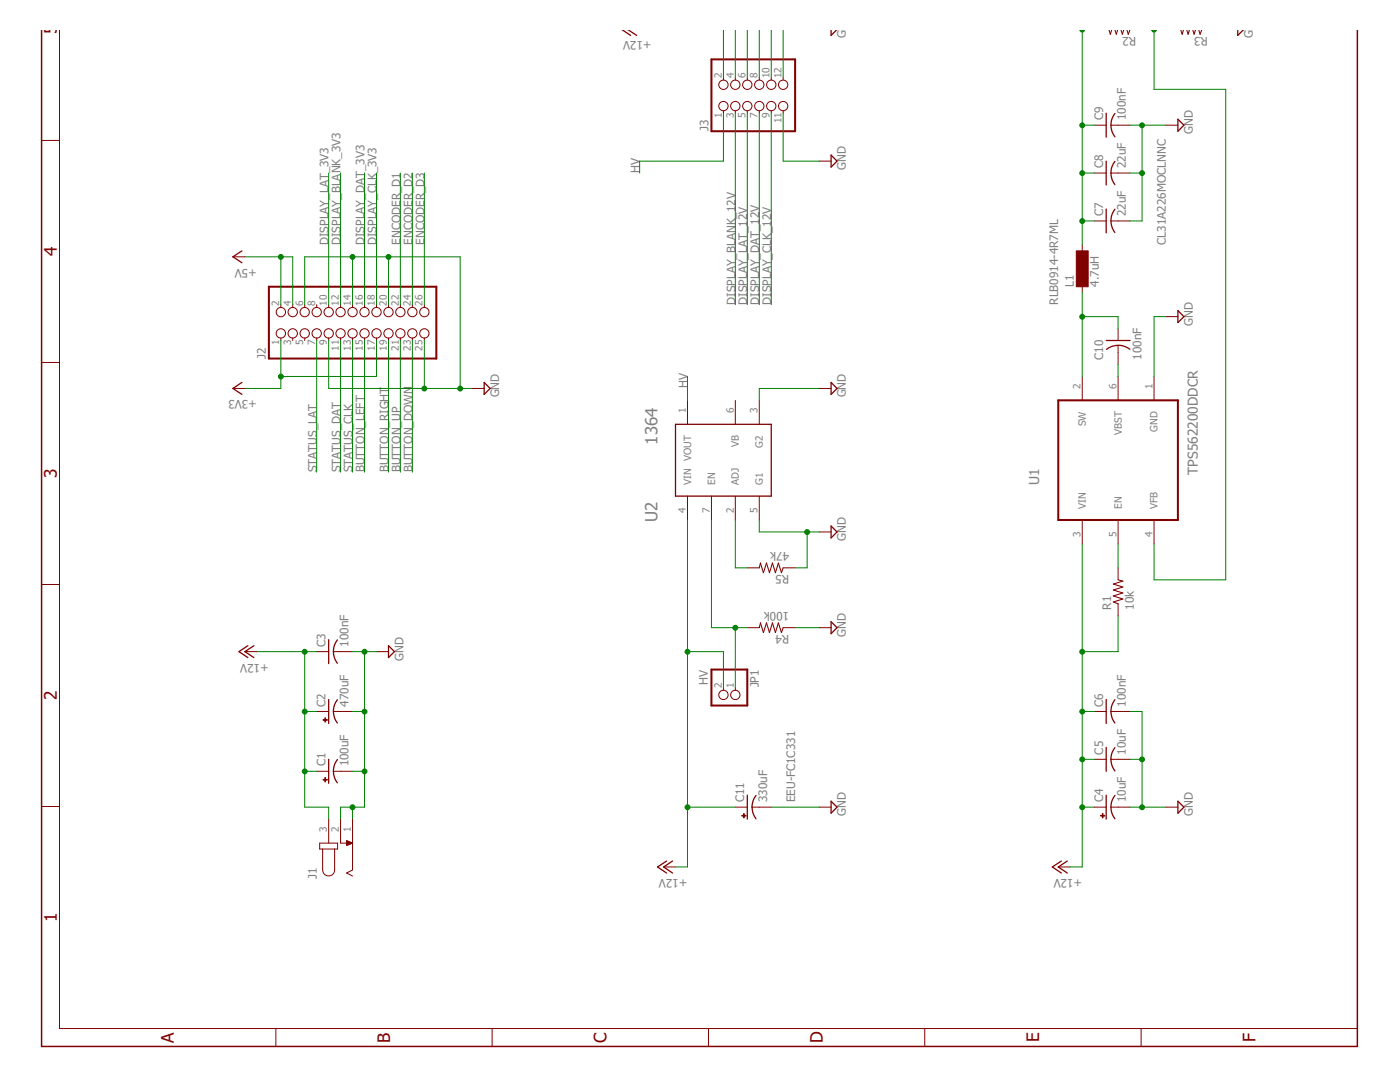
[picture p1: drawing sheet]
<svg xmlns="http://www.w3.org/2000/svg" width="279mm" height="216mm" viewBox="0 0 279 216" stroke-linecap="round" stroke-linejoin="round" font-family="sans-serif">
<path d="M270.9 5.9v202.9h-262.6v-202.9" fill="none" stroke="#800000" stroke-width=".3"/>
<g fill="none" stroke="#800000" stroke-width=".2">
<path d="M11.9 5.9v199.3h259M144.4 15.4v.6M146.7 15.4v.6M149.1 15.4v.6M151.5 15.4v.6M153.9 15.4v.6M156.3 15.4v.6M8.3 28h3.6M144.4 22.1v.5M146.7 22.1v.5M149.1 22.1v.5M151.5 22.1v.5"/>
<path d="M153.9 22.1v.5M156.3 22.1v.5M163.5 32.2h2.4M218.4 34.5h2.4M218.4 25h2.4M221.7 34.5h3.8M221.7 25h3.8M232.7 25h2.4M46.5 51.2h2.4M216 48.9v2.3M216 56v2.4M218.4 44.1h2.4"/>
<path d="M221.7 44.1h3.8M8.3 72.3h3.6M46.5 77.5h2.4M56 60.8v.5M56 67.4v.5M58.4 60.8v.5M58.4 67.4v.5M60.8 60.8v.5M60.8 67.4v.5M63.2 60.8v.5M63.2 67.4v.5M65.6 60.8v.5"/>
<path d="M65.6 67.4v.5M68 60.8v.5M68 67.4v.5M70.4 60.8v.5M70.4 67.4v.5M72.7 60.8v.5M72.7 67.4v.5M75.1 60.8v.5M75.1 67.4v.5M77.5 60.8v.5M77.5 67.4v.5M79.9 60.8v.5"/>
<path d="M79.9 67.4v.5M82.3 60.8v.5M82.3 67.4v.5M84.7 60.8v.5M84.7 67.4v.5M94.2 77.5h2.4M137.2 79.9v4.8M146.7 79.9v4.8M151.5 79.9v4.8M163.5 77.5h2.4M216 75.1v4.8M223.1 65.6v2.3"/>
<path d="M223.1 68.9v3.8M223.1 75.1v4.8M230.3 75.1v4.8M232.7 63.2h2.4M137.2 99v4.8M142 99v4.8M146.7 99v4.8M151.5 99v4.8M8.3 116.6h3.6M149.1 113.3h2.4M156.3 113.3h2.4M163.5 106.2h2.4"/>
<path d="M216 103.8v4.7M223.1 103.8v4.7M223.1 113.3v2.4M230.3 103.8v4.7M48.9 130h2.4M63.2 130h2.4M66.5 130h3.9M75.1 130h2.4M144.4 137.2v.5M146.7 137.2v.5M149.1 125.2h2.4M156.3 125.2h2.4"/>
<path d="M163.5 125.2h2.4M223.1 120.5v2.4M63.2 153.9h2.4M63.2 142h2.4M66.5 153.9h3.9M66.5 142h3.9M218.4 142h2.4M218.4 151.5h2.4M221.7 142h3.8M221.7 151.5h3.8M8.3 160.9h3.6M63.8 168.2h3.6v1.2h-3.6z"/>
<path d="M64.4 169.4v4.2a1.2 1.2 0 0 0 1.2 1.2 1.2 1.2 0 0 0 1.2-1.2v-4.2M65.6 163.4v4.8M68 163.4v4.8h2.4M69.2 167.7l1.2 .5-1.2 .5zM69.2 167.8v.9M69.3 167.8v.8M69.4 167.9v.7M69.6 167.9v.7M69.7 167.9v.6M69.8 168v.5M69.9 168v.4M70 168.1v.3"/>
<path d="M70.1 168.1v.2M70.2 168.2v.1M70.4 163.4v10.2l-1.2 .6 1.2 .6M132.4 173h2.4M146.7 161.1h2.4M150.1 161.1h3.8M163.5 161.1h2.4M211.2 173h2.4M218.4 161.1h2.4M221.7 161.1h3.8M232.7 161.1h2.4M55.1 205.2v3.6"/>
<path d="M98.2 205.2v3.6M141.4 205.2v3.6M184.6 205.2v3.6M227.7 205.2v3.6"/>
<circle cx="144.4" cy="16.9" r=".93"/>
<circle cx="146.7" cy="16.9" r=".93"/>
<circle cx="149.1" cy="16.9" r=".93"/>
<circle cx="151.5" cy="16.9" r=".93"/>
<circle cx="153.9" cy="16.9" r=".93"/>
<circle cx="156.3" cy="16.9" r=".93"/>
<circle cx="144.4" cy="21.2" r=".93"/>
<circle cx="146.7" cy="21.2" r=".93"/>
<circle cx="149.1" cy="21.2" r=".93"/>
<circle cx="151.5" cy="21.2" r=".93"/>
<circle cx="153.9" cy="21.2" r=".93"/>
<circle cx="156.3" cy="21.2" r=".93"/>
<circle cx="56" cy="66.5" r=".93"/>
<circle cx="56" cy="62.3" r=".93"/>
<circle cx="58.4" cy="66.5" r=".93"/>
<circle cx="58.4" cy="62.3" r=".93"/>
<circle cx="60.8" cy="66.5" r=".93"/>
<circle cx="60.8" cy="62.3" r=".93"/>
<circle cx="63.2" cy="66.5" r=".93"/>
<circle cx="63.2" cy="62.3" r=".93"/>
<circle cx="65.6" cy="66.5" r=".93"/>
<circle cx="65.6" cy="62.3" r=".93"/>
<circle cx="68" cy="66.5" r=".93"/>
<circle cx="68" cy="62.3" r=".93"/>
<circle cx="70.4" cy="66.5" r=".93"/>
<circle cx="70.4" cy="62.3" r=".93"/>
<circle cx="72.7" cy="66.5" r=".93"/>
<circle cx="72.7" cy="62.3" r=".93"/>
<circle cx="75.1" cy="62.3" r=".93"/>
<circle cx="75.1" cy="66.5" r=".93"/>
<circle cx="77.5" cy="62.3" r=".93"/>
<circle cx="77.5" cy="66.5" r=".93"/>
<circle cx="79.9" cy="62.3" r=".93"/>
<circle cx="79.9" cy="66.5" r=".93"/>
<circle cx="82.3" cy="66.5" r=".93"/>
<circle cx="82.3" cy="62.3" r=".93"/>
<circle cx="84.7" cy="62.3" r=".93"/>
<circle cx="84.7" cy="66.5" r=".93"/>
<circle cx="144.4" cy="138.7" r=".93"/>
<circle cx="146.7" cy="138.7" r=".93"/>
</g>
<g fill="none" stroke="#800000" stroke-width=".25">
<path d="M124.2 5.9l1.7 1.2M125.3 5.9l1.8 1.2M165.9 5.9v1.2l1.1-1.2M247 5.9v1.2l1.2-1.2M165.9 30.9l1.1 1.3-1.1 1.1zM220.8 22.6v4.8M220.8 32.2v4.7M222.5 32.2a3.8 3.8 0 0 0 0 4.7M222.5 22.6a3.8 3.8 0 0 0 0 4.7M235.1 23.8l1.2 1.2-1.2 1.2zM48.3 50.1l-1.8 1.1 1.8 1.2M220.8 41.7v4.8"/>
<path d="M222.5 41.7a3.8 3.8 0 0 0 0 4.7M48.3 76.3l-1.8 1.2 1.8 1.2M96.6 76.3l1.2 1.2-1.2 1.2zM165.9 76.3l1.1 1.2-1.1 1.2zM220.8 67.9h4.7M220.8 69.7a3.8 3.8 0 0 1 4.7 0M235.1 62l1.2 1.2-1.2 1.2zM134.8 84.7h19.1v14.3h-19.1zM165.9 105l1.1 1.2-1.1 1.1zM49.5 128.8l-1.8 1.2 1.8 1.2M50.7 128.8l-1.8 1.2 1.8 1.2M65.6 127.6v4.8"/>
<path d="M65.6 139.6v4.8M66.5 130l.3 1.5 .5 .9M67.3 139.6l-.6 1.4-.2 1M67.3 127.7l-.6 1.3-.2 1M77.5 128.8l1.2 1.2-1.2 1.2zM165.9 124.1l1.1 1.1-1.1 1.2zM220.8 139.6v4.8M222.5 139.6a3.8 3.8 0 0 0 0 4.7M65.6 151.5v4.8M66.5 153.9l.3 1.5 .5 .8M66.5 142l.3 1.4 .5 .9M67.3 151.6l-.6 1.3-.2 1"/>
<path d="M149.1 158.7v4.7M150.9 158.7a3.8 3.8 0 0 0 0 4.7M165.9 159.9l1.1 1.2-1.1 1.2zM220.8 149.1v4.8M220.8 158.7v4.7M222.5 158.7a3.8 3.8 0 0 0 0 4.7M222.5 149.2a3.8 3.8 0 0 0 0 4.6M235.1 159.9l1.2 1.2-1.2 1.2zM133 171.8l-1.8 1.2 1.8 1.2M134.2 171.8l-1.8 1.2 1.8 1.2M211.8 171.8l-1.8 1.2 1.8 1.2M213 171.8l-1.8 1.2 1.8 1.2"/>
</g>
<g fill="#800000" stroke="#800000" stroke-width=".2">
<path d="M64.8 155.2h.2v.8h-.2z"/>
<path d="M64.5 155.5h.8v.2h-.8z"/>
<path d="M64.8 143.2h.2v.9h-.2z"/>
<path d="M64.5 143.6h.8v.1h-.8z"/>
<path d="M220 162.3h.1v.9h-.1z"/>
<path d="M219.6 162.7h.9v.1h-.9z"/>
<path d="M214.8 50.1h2.4v7.1h-2.4z"/>
<path d="M148.4 162.3h.1v.9h-.1z"/>
<path d="M148 162.7h.9v.1h-.9z"/>
</g>
<path d="M142 11.9h16.7v14.3h-16.7zM53.7 57.2h33.4v14.3h-33.4zM211.2 79.9h23.9v23.9h-23.9zM142 133.6h7.1v7.2h-7.1z" fill="none" stroke="#800000" stroke-width=".4"/>
<path d="M221.3 5.9l.3 .9 .3-.9M222.5 5.9l.3 .9 .3-.9M223.7 5.9l.3 .9 .3-.9M224.9 5.9l.3 .9 .3-.9M235.6 5.9l.3 .9 .3-.9M236.8 5.9l.3 .9 .3-.9M238 5.9l.3 .9 .3-.9M239.2 5.9l.3 .9 .3-.9M151.5 113.3l.3-.9 .6 1.9 .6-1.9 .6 1.9 .6-1.9 .5 1.9 .6-1.9 .7 1.9 .3-1M223.1 115.7l1 .3-1.9 .5 1.9 .6-1.9 .6 1.9 .6-1.9 .6 1.9 .6-1.9 .6 .9 .4M151.5 125.2l.3-.9 .6 1.9 .6-1.9 .6 1.9 .6-1.9 .5 1.9 .6-1.9 .7 1.9 .3-1" fill="none" stroke="#800000" stroke-width=".21"/>
<g fill="none" stroke="#008000" stroke-width=".2">
<path d="M144.4 5.9v9.5M146.7 5.9v9.5M149.1 5.9v9.5M151.5 5.9v9.5M153.9 5.9v9.5M156.3 5.9v9.5M216 5.9v43M230.3 5.9v11.9h14.3v97.9h-14.3v-7.2M65.6 34.5v26.3M68 34.5v26.3M72.7 34.5v26.3M75.1 34.5v26.3"/>
<path d="M79.9 34.5v26.3M82.3 34.5v26.3M84.7 34.5v26.3M144.4 22.6v9.6h-16.7v2.3M146.7 22.6v38.2M149.1 22.6v38.2M151.5 22.6v38.2M153.9 22.6v38.2M156.3 22.6v9.6h7.2M216 34.5h2.4M216 25h2.4M225.5 34.5h2.4"/>
<path d="M225.5 25h7.2M227.9 25v19.1h-2.4M48.9 51.2h9.5v9.6M56 51.2v9.6M70.4 51.2v9.6M77.5 51.2v9.6M216 58.4v16.7M216 44.1h2.4M56 67.9v9.6h-7.1M60.8 60.8v-9.6h31v26.3M63.2 67.9v26.3M65.6 67.9v9.6h28.6"/>
<path d="M68 67.9v26.3M70.4 67.9v26.3M72.7 67.9v26.3M75.1 67.9v7.2h-19.1M77.5 67.9v26.3M79.9 67.9v26.3M82.3 67.9v26.3M84.7 67.9v9.6M137.2 75.1v4.8M163.5 77.5h-12v2.4M216 63.2h7.1v2.4M223.1 72.7v2.4"/>
<path d="M232.7 63.2h-2.4v11.9M137.2 103.8v69.2h-2.4M142 103.8v21.4h7.1M146.7 103.8v9.5h2.4M151.5 103.8v2.4h12M161.1 106.2v7.1h-2.4M216 108.5v64.5h-2.4M223.1 108.5v4.8M51.3 130h11.9M60.8 130v31.1h4.8v2.3M70.4 130h4.7M72.7 130v31.1h-4.7v2.3"/>
<path d="M137.2 130h7.2v7.2M146.7 125.2v12M158.7 125.2h4.8M223.1 122.9v7.1h-7.1M60.8 153.9h2.4M60.8 142h2.4M70.4 153.9h2.3M70.4 142h2.3M216 142h2.4M216 151.5h2.4M225.5 142h2.4v19.1M225.5 151.5h2.4"/>
<path d="M70.4 161.1v2.3M137.2 161.1h9.5M153.9 161.1h9.6M216 161.1h2.4M225.5 161.1h7.2"/>
</g>
<g fill="#008000" stroke="#008000" stroke-width=".2">
<path d="M229.8 5.9h1a.49 .49 0 0 1-.5 .5 .49 .49 0 0 1-.5-.5z" fill-rule="evenodd"/>
<path d="M215.5 5.9h1a.49 .49 0 0 1-.5 .5 .49 .49 0 0 1-.5-.5z" fill-rule="evenodd"/>
<circle cx="60.8" cy="153.9" r=".49"/>
<circle cx="60.8" cy="142" r=".49"/>
<circle cx="60.8" cy="130" r=".49"/>
<circle cx="216" cy="142" r=".49"/>
<circle cx="216" cy="151.5" r=".49"/>
<circle cx="216" cy="161.1" r=".49"/>
<circle cx="216" cy="130" r=".49"/>
<circle cx="137.2" cy="161.1" r=".49"/>
<circle cx="137.2" cy="130" r=".49"/>
<circle cx="70.4" cy="161.1" r=".49"/>
<circle cx="72.7" cy="153.9" r=".49"/>
<circle cx="72.7" cy="142" r=".49"/>
<circle cx="72.7" cy="130" r=".49"/>
<circle cx="227.9" cy="161.1" r=".49"/>
<circle cx="227.9" cy="151.5" r=".49"/>
<circle cx="227.9" cy="34.5" r=".49"/>
<circle cx="227.9" cy="25" r=".49"/>
<circle cx="161.1" cy="106.2" r=".49"/>
<circle cx="70.4" cy="51.3" r=".49"/>
<circle cx="77.5" cy="51.3" r=".49"/>
<circle cx="91.8" cy="77.5" r=".49"/>
<circle cx="84.7" cy="77.5" r=".49"/>
<circle cx="216" cy="63.2" r=".49"/>
<circle cx="216" cy="34.5" r=".49"/>
<circle cx="216" cy="44.1" r=".49"/>
<circle cx="216" cy="25" r=".49"/>
<circle cx="56" cy="51.3" r=".49"/>
<circle cx="146.7" cy="125.3" r=".49"/>
<circle cx="56" cy="75.1" r=".49"/>
</g>
<g font-size="3.4" fill="#800000">
<text x="11.3" y="6.8" transform="rotate(-90 11.3 6.8)">5</text>
<text x="11.3" y="51.1" transform="rotate(-90 11.3 51.1)">4</text>
<text x="11.3" y="95.4" transform="rotate(-90 11.3 95.4)">3</text>
<text x="11.3" y="139.7" transform="rotate(-90 11.3 139.7)">2</text>
<text x="11.3" y="184" transform="rotate(-90 11.3 184)">1</text>
<text x="34.7" y="208.1" transform="rotate(-90 34.7 208.1)">A</text>
<text x="77.9" y="208" transform="rotate(-90 77.9 208)">B</text>
<text x="121" y="208.1" transform="rotate(-90 121 208.1)">C</text>
<text x="164.2" y="208.2" transform="rotate(-90 164.2 208.2)">D</text>
<text x="207.4" y="208" transform="rotate(-90 207.4 208)">E</text>
<text x="250.5" y="207.9" transform="rotate(-90 250.5 207.9)">F</text>
</g>
<g font-size="3.4" fill="#808080">
<text x="131.2" y="88.7" transform="rotate(-90 131.2 88.7)">1364</text>
<text x="131.2" y="104.2" transform="rotate(-90 131.2 104.2)">U2</text>
</g>
<g font-size="2.8" fill="#808080">
<text x="239" y="94.7" transform="rotate(-90 239 94.7)">TPS562200DDCR</text>
<text x="207.4" y="96.9" transform="rotate(-90 207.4 96.9)">U1</text>
</g>
<g font-size="2.3" fill="#808080">
<text x="130" y="8.3" transform="rotate(-180 130 8.3)">+12V</text>
<text x="168.8" y="7.7" transform="rotate(-90 168.8 7.7)">GND</text>
<text x="226.7" y="7.3" transform="rotate(-180 226.7 7.3)">R2</text>
<text x="241.1" y="7.3" transform="rotate(-180 241.1 7.3)">R3</text>
<text x="250" y="7.7" transform="rotate(-90 250 7.7)">GND</text>
<text x="141.4" y="26.2" transform="rotate(-90 141.4 26.2)">J3</text>
<text x="220.2" y="24" transform="rotate(-90 220.2 24)">C9</text>
<text x="224.7" y="24" transform="rotate(-90 224.7 24)">100nF</text>
<text x="238.1" y="26.8" transform="rotate(-90 238.1 26.8)">GND</text>
<text x="127.7" y="34.5" transform="rotate(-90 127.7 34.5)">HV</text>
<text x="168.8" y="33.9" transform="rotate(-90 168.8 33.9)">GND</text>
<text x="220.2" y="33.6" transform="rotate(-90 220.2 33.6)">C8</text>
<text x="224.7" y="33.6" transform="rotate(-90 224.7 33.6)">22uF</text>
<text x="220.2" y="43.1" transform="rotate(-90 220.2 43.1)">C7</text>
<text x="224.7" y="43.1" transform="rotate(-90 224.7 43.1)">22uF</text>
<text x="51.3" y="53.6" transform="rotate(-180 51.3 53.6)">+5V</text>
<text x="65.6" y="48.9" transform="rotate(-90 65.6 48.9)">DISPLAY_LAT_3V3</text>
<text x="68" y="48.9" transform="rotate(-90 68 48.9)">DISPLAY_BLANK_3V3</text>
<text x="72.8" y="48.9" transform="rotate(-90 72.8 48.9)">DISPLAY_DAT_3V3</text>
<text x="75.1" y="48.9" transform="rotate(-90 75.1 48.9)">DISPLAY_CLK_3V3</text>
<text x="79.9" y="48.9" transform="rotate(-90 79.9 48.9)">ENCODER_D1</text>
<text x="82.3" y="48.9" transform="rotate(-90 82.3 48.9)">ENCODER_D2</text>
<text x="84.7" y="48.9" transform="rotate(-90 84.7 48.9)">ENCODER_D3</text>
<text x="232.7" y="48.9" transform="rotate(-90 232.7 48.9)">CL31A226MOCLNNC</text>
<text x="214.3" y="57.2" transform="rotate(-90 214.3 57.2)">L1</text>
<text x="219.3" y="57.2" transform="rotate(-90 219.3 57.2)">4.7uH</text>
<text x="146.8" y="60.8" transform="rotate(-90 146.8 60.8)">DISPLAY_BLANK_12V</text>
<text x="149.1" y="60.8" transform="rotate(-90 149.1 60.8)">DISPLAY_LAT_12V</text>
<text x="151.5" y="60.8" transform="rotate(-90 151.5 60.8)">DISPLAY_DAT_12V</text>
<text x="153.9" y="60.8" transform="rotate(-90 153.9 60.8)">DISPLAY_CLK_12V</text>
<text x="211.2" y="60.8" transform="rotate(-90 211.2 60.8)">RLB0914-4R7ML</text>
<text x="238.1" y="65" transform="rotate(-90 238.1 65)">GND</text>
<text x="53.1" y="71.5" transform="rotate(-90 53.1 71.5)">J2</text>
<text x="220.2" y="71.8" transform="rotate(-90 220.2 71.8)">C10</text>
<text x="227.8" y="71.8" transform="rotate(-90 227.8 71.8)">100nF</text>
<text x="137.2" y="77.5" transform="rotate(-90 137.2 77.5)">HV</text>
<text x="51.3" y="79.9" transform="rotate(-180 51.3 79.9)">+3V3</text>
<text x="99.6" y="79.3" transform="rotate(-90 99.6 79.3)">GND</text>
<text x="168.8" y="79.3" transform="rotate(-90 168.8 79.3)">GND</text>
<text x="63.2" y="94.2" transform="rotate(-90 63.2 94.2)">STATUS_LAT</text>
<text x="68" y="94.2" transform="rotate(-90 68 94.2)">STATUS_DAT</text>
<text x="70.4" y="94.2" transform="rotate(-90 70.4 94.2)">STATUS_CLK</text>
<text x="72.8" y="94.2" transform="rotate(-90 72.8 94.2)">BUTTON_LEFT</text>
<text x="77.5" y="94.2" transform="rotate(-90 77.5 94.2)">BUTTON_RIGHT</text>
<text x="79.9" y="94.2" transform="rotate(-90 79.9 94.2)">BUTTON_UP</text>
<text x="82.3" y="94.2" transform="rotate(-90 82.3 94.2)">BUTTON_DOWN</text>
<text x="168.8" y="107.9" transform="rotate(-90 168.8 107.9)">GND</text>
<text x="157.5" y="110.2" transform="rotate(-180 157.5 110.2)">47k</text>
<text x="157.5" y="114.7" transform="rotate(-180 157.5 114.7)">R5</text>
<text x="157.5" y="122.1" transform="rotate(-180 157.5 122.1)">100k</text>
<text x="221.7" y="121.7" transform="rotate(-90 221.7 121.7)">R1</text>
<text x="226.2" y="121.7" transform="rotate(-90 226.2 121.7)">10k</text>
<text x="65" y="129.1" transform="rotate(-90 65 129.1)">C3</text>
<text x="69.5" y="129.1" transform="rotate(-90 69.5 129.1)">100nF</text>
<text x="80.5" y="131.8" transform="rotate(-90 80.5 131.8)">GND</text>
<text x="157.5" y="126.7" transform="rotate(-180 157.5 126.7)">R4</text>
<text x="168.8" y="127" transform="rotate(-90 168.8 127)">GND</text>
<text x="53.7" y="132.4" transform="rotate(-180 53.7 132.4)">+12V</text>
<text x="141.3" y="136.6" transform="rotate(-90 141.3 136.6)">HV</text>
<text x="151.4" y="137.2" transform="rotate(-90 151.4 137.2)">JP1</text>
<text x="65" y="141" transform="rotate(-90 65 141)">C2</text>
<text x="69.5" y="141" transform="rotate(-90 69.5 141)">470uF</text>
<text x="220.2" y="141" transform="rotate(-90 220.2 141)">C6</text>
<text x="224.7" y="141" transform="rotate(-90 224.7 141)">100nF</text>
<text x="65" y="152.9" transform="rotate(-90 65 152.9)">C1</text>
<text x="69.5" y="152.9" transform="rotate(-90 69.5 152.9)">100uF</text>
<text x="220.2" y="150.6" transform="rotate(-90 220.2 150.6)">C5</text>
<text x="224.7" y="150.6" transform="rotate(-90 224.7 150.6)">10uF</text>
<text x="148.5" y="160.1" transform="rotate(-90 148.5 160.1)">C11</text>
<text x="153.1" y="160.1" transform="rotate(-90 153.1 160.1)">330uF</text>
<text x="158.7" y="160.1" transform="rotate(-90 158.7 160.1)">EEU-FC1C331</text>
<text x="220.2" y="160.1" transform="rotate(-90 220.2 160.1)">C4</text>
<text x="224.7" y="160.1" transform="rotate(-90 224.7 160.1)">10uF</text>
<text x="168.8" y="162.9" transform="rotate(-90 168.8 162.9)">GND</text>
<text x="238.1" y="162.9" transform="rotate(-90 238.1 162.9)">GND</text>
<text x="63.2" y="175.4" transform="rotate(-90 63.2 175.4)">J1</text>
<text x="137.2" y="175.4" transform="rotate(-180 137.2 175.4)">+12V</text>
<text x="216" y="175.4" transform="rotate(-180 216 175.4)">+12V</text>
</g>
<g font-size="2" fill="#808080">
<text x="144" y="15.6" transform="rotate(-90 144 15.6)">2</text>
<text x="146.4" y="15.6" transform="rotate(-90 146.4 15.6)">4</text>
<text x="148.8" y="15.6" transform="rotate(-90 148.8 15.6)">6</text>
<text x="151.2" y="15.6" transform="rotate(-90 151.2 15.6)">8</text>
<text x="153.6" y="15.6" transform="rotate(-90 153.6 15.6)">10</text>
<text x="156" y="15.6" transform="rotate(-90 156 15.6)">12</text>
<text x="144" y="23.5" transform="rotate(-90 144 23.5)">1</text>
<text x="146.4" y="23.5" transform="rotate(-90 146.4 23.5)">3</text>
<text x="148.8" y="23.5" transform="rotate(-90 148.8 23.5)">5</text>
<text x="151.2" y="23.5" transform="rotate(-90 151.2 23.5)">7</text>
<text x="153.6" y="23.5" transform="rotate(-90 153.6 23.5)">9</text>
<text x="156" y="24.6" transform="rotate(-90 156 24.6)">11</text>
<text x="55.7" y="61" transform="rotate(-90 55.7 61)">2</text>
<text x="58.1" y="61" transform="rotate(-90 58.1 61)">4</text>
<text x="60.5" y="61" transform="rotate(-90 60.5 61)">6</text>
<text x="62.9" y="61" transform="rotate(-90 62.9 61)">8</text>
<text x="65.3" y="61" transform="rotate(-90 65.3 61)">10</text>
<text x="67.6" y="61" transform="rotate(-90 67.6 61)">12</text>
<text x="70" y="61" transform="rotate(-90 70 61)">14</text>
<text x="72.4" y="61" transform="rotate(-90 72.4 61)">16</text>
<text x="74.8" y="61" transform="rotate(-90 74.8 61)">18</text>
<text x="77.2" y="61" transform="rotate(-90 77.2 61)">20</text>
<text x="79.6" y="61" transform="rotate(-90 79.6 61)">22</text>
<text x="82" y="61" transform="rotate(-90 82 61)">24</text>
<text x="84.4" y="61" transform="rotate(-90 84.4 61)">26</text>
<text x="55.7" y="68.9" transform="rotate(-90 55.7 68.9)">1</text>
<text x="58.1" y="68.9" transform="rotate(-90 58.1 68.9)">3</text>
<text x="60.5" y="68.9" transform="rotate(-90 60.5 68.9)">5</text>
<text x="62.9" y="68.9" transform="rotate(-90 62.9 68.9)">7</text>
<text x="65.3" y="68.9" transform="rotate(-90 65.3 68.9)">9</text>
<text x="67.6" y="70" transform="rotate(-90 67.6 70)">11</text>
<text x="70" y="70" transform="rotate(-90 70 70)">13</text>
<text x="72.4" y="70" transform="rotate(-90 72.4 70)">15</text>
<text x="74.8" y="70" transform="rotate(-90 74.8 70)">17</text>
<text x="77.2" y="70" transform="rotate(-90 77.2 70)">19</text>
<text x="79.6" y="70" transform="rotate(-90 79.6 70)">21</text>
<text x="82" y="70" transform="rotate(-90 82 70)">23</text>
<text x="84.4" y="70" transform="rotate(-90 84.4 70)">25</text>
<text x="215.7" y="77.7" transform="rotate(-90 215.7 77.7)">2</text>
<text x="222.8" y="77.7" transform="rotate(-90 222.8 77.7)">6</text>
<text x="230" y="77.7" transform="rotate(-90 230 77.7)">1</text>
<text x="136.9" y="82.5" transform="rotate(-90 136.9 82.5)">1</text>
<text x="146.4" y="82.5" transform="rotate(-90 146.4 82.5)">6</text>
<text x="151.2" y="82.5" transform="rotate(-90 151.2 82.5)">3</text>
<text x="147.5" y="89.3" transform="rotate(-90 147.5 89.3)">VB</text>
<text x="152.3" y="89.3" transform="rotate(-90 152.3 89.3)">G2</text>
<text x="216.7" y="85" transform="rotate(-90 216.7 85)">SW</text>
<text x="223.9" y="86.8" transform="rotate(-90 223.9 86.8)">VBST</text>
<text x="231" y="86.1" transform="rotate(-90 231 86.1)">GND</text>
<text x="137.9" y="92" transform="rotate(-90 137.9 92)">VOUT</text>
<text x="137.9" y="96.8" transform="rotate(-90 137.9 96.8)">VIN</text>
<text x="142.7" y="96.8" transform="rotate(-90 142.7 96.8)">EN</text>
<text x="147.5" y="96.8" transform="rotate(-90 147.5 96.8)">ADJ</text>
<text x="152.2" y="96.8" transform="rotate(-90 152.2 96.8)">G1</text>
<text x="216.7" y="101.6" transform="rotate(-90 216.7 101.6)">VIN</text>
<text x="223.9" y="101.6" transform="rotate(-90 223.9 101.6)">EN</text>
<text x="231" y="101.6" transform="rotate(-90 231 101.6)">VFB</text>
<text x="136.9" y="102.3" transform="rotate(-90 136.9 102.3)">4</text>
<text x="141.6" y="102.3" transform="rotate(-90 141.6 102.3)">7</text>
<text x="146.4" y="102.3" transform="rotate(-90 146.4 102.3)">2</text>
<text x="151.2" y="102.3" transform="rotate(-90 151.2 102.3)">5</text>
<text x="215.7" y="107.1" transform="rotate(-90 215.7 107.1)">3</text>
<text x="222.8" y="107.1" transform="rotate(-90 222.8 107.1)">5</text>
<text x="230" y="107.1" transform="rotate(-90 230 107.1)">4</text>
<text x="144" y="137.4" transform="rotate(-90 144 137.4)">2</text>
<text x="146.4" y="137.4" transform="rotate(-90 146.4 137.4)">1</text>
<text x="65.3" y="166" transform="rotate(-90 65.3 166)">3</text>
<text x="67.6" y="166" transform="rotate(-90 67.6 166)">2</text>
<text x="70" y="166" transform="rotate(-90 70 166)">1</text>
</g>
</svg>
